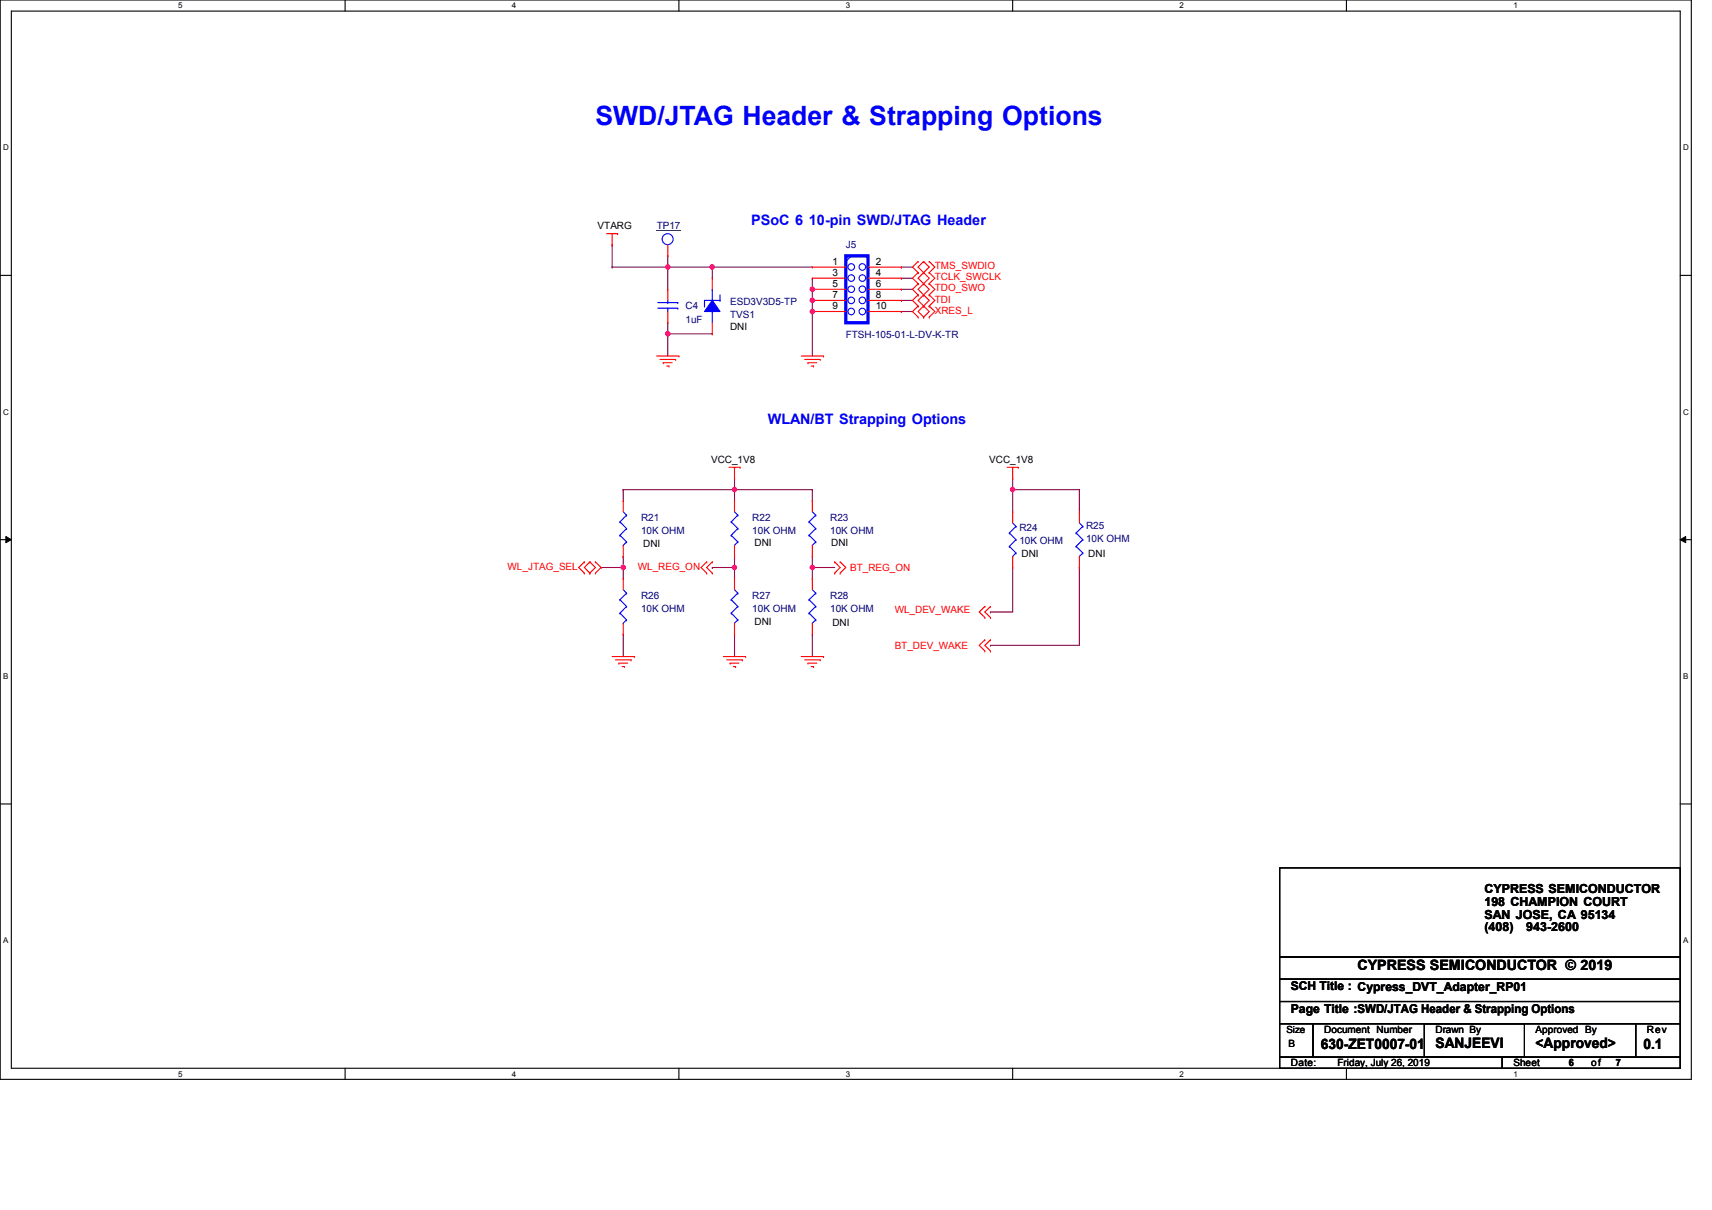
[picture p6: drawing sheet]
<svg xmlns="http://www.w3.org/2000/svg" width="297mm" height="210mm" viewBox="0 0 297 210" stroke-linecap="round" stroke-linejoin="round" font-family="sans-serif">
<path d="M0 0h293.5v187.2h-293.5zM2 1.9h289.5v183.4h-289.5z" fill="none" stroke="#000" stroke-width=".19"/>
<g fill="#fff">
<path d="M30.9 .2h.8v1.6h-.8z"/>
<path d="M30.9 185.5h.8v1.6h-.8z"/>
</g>
<path d="M59.9 0v1.9M59.9 185.3v1.9" fill="none" stroke="#000" stroke-width=".19"/>
<g fill="#fff">
<path d="M88.8 .2h.8v1.6h-.8z"/>
<path d="M88.8 185.5h.8v1.6h-.8z"/>
</g>
<path d="M117.8 0v1.9M117.8 185.3v1.9" fill="none" stroke="#000" stroke-width=".19"/>
<g fill="#fff">
<path d="M146.7 .2h.8v1.6h-.8z"/>
<path d="M146.7 185.5h.8v1.6h-.8z"/>
</g>
<path d="M175.7 0v1.9M175.7 185.3v1.9" fill="none" stroke="#000" stroke-width=".19"/>
<g fill="#fff">
<path d="M204.7 .2h.7v1.6h-.7z"/>
<path d="M204.7 185.5h.7v1.6h-.7z"/>
</g>
<path d="M233.6 0v1.9M233.6 185.3v1.9" fill="none" stroke="#000" stroke-width=".19"/>
<g fill="#fff">
<path d="M262.6 .2h.7v1.6h-.7z"/>
<path d="M262.6 185.5h.7v1.6h-.7z"/>
<path d="M.5 24.8h1v1.6h-1z"/>
<path d="M292 24.8h1v1.6h-1z"/>
<path d="M.5 70.7h1v1.5h-1z"/>
<path d="M292 70.7h1v1.5h-1z"/>
</g>
<path d="M0 47.8h2M291.5 47.8h2" fill="none" stroke="#000" stroke-width=".19"/>
<g fill="#fff">
<path d="M.5 116.5h.9v1.6h-.9z"/>
<path d="M292 116.5h.9v1.6h-.9z"/>
</g>
<path d="M0 93.6h2M291.5 93.6h2" fill="none" stroke="#000" stroke-width=".19"/>
<path d="M1 93.1l1 .5-1 .5zM291.5 93.6l1-.5v1z" fill="#000"/>
<path d="M1 93.1l1 .5-1 .5zM291.5 93.6l1-.5v1z" fill="none" stroke="#000" stroke-width=".17"/>
<g fill="#fff">
<path d="M.5 162.4h.9v1.5h-.9z"/>
<path d="M292 162.4h.9v1.5h-.9z"/>
</g>
<path d="M0 139.5h2M291.5 139.5h2" fill="none" stroke="#000" stroke-width=".19"/>
<g fill="none" stroke="#800040" stroke-width=".19">
<path d="M115.9 57.9h.1M115.9 57.9h7.7M123.6 98.4h.1M127.4 96.5h.1M127.4 83h.1M127.4 84.9h.1M127.4 83v1.9M127.4 96.5v1.9h-3.8M127.4 84.9h13.5M140.9 96.5h.1M140.9 98.4h.1M140.9 84.9h.1"/>
<path d="M140.9 84.9v2M140.9 96.5v1.9M140.9 98.4h3.9M127.4 110h.1M127.4 110v3.9M140.9 110h.1M140.9 110v3.9"/>
</g>
<circle cx="115.8" cy="57.9" r=".38" fill="#f0f"/>
<circle cx="115.8" cy="57.9" r=".38" fill="none" stroke="#f0f" stroke-width=".19"/>
<path d="M115.9 57.9h.1M115.9 57.9v3.9M123.6 46.3h.1M123.6 46.3h17.3M123.6 46.3v2" fill="none" stroke="#800040" stroke-width=".19"/>
<circle cx="123.6" cy="46.3" r=".38" fill="#f0f"/>
<circle cx="123.6" cy="46.3" r=".38" fill="none" stroke="#f0f" stroke-width=".19"/>
<g fill="none" stroke="#800040" stroke-width=".19">
<path d="M115.9 44.4h.1M115.9 44.4v1.9M140.9 48.3h.1M140.9 48.3v1.9M156.4 52.1h.1M156.4 46.3h.1M156.4 48.3h.1M156.4 50.2h.1M156.4 54h.1M156.4 52.1h1.9M156.4 46.3h1.9M156.4 48.3h1.9"/>
<path d="M156.4 50.2h1.9M156.4 54h1.9"/>
</g>
<circle cx="140.9" cy="50.2" r=".38" fill="#f0f"/>
<circle cx="140.9" cy="50.2" r=".38" fill="none" stroke="#f0f" stroke-width=".19"/>
<path d="M140.9 50.2h.1M140.9 52.1h.1M140.9 50.2v3.8" fill="none" stroke="#800040" stroke-width=".19"/>
<circle cx="140.9" cy="54" r=".38" fill="#f0f"/>
<circle cx="140.9" cy="54" r=".38" fill="none" stroke="#f0f" stroke-width=".19"/>
<circle cx="140.9" cy="52.1" r=".38" fill="#f0f"/>
<circle cx="140.9" cy="52.1" r=".38" fill="none" stroke="#f0f" stroke-width=".19"/>
<path d="M115.9 56h.1M115.9 46.3h.1M115.9 56v1.9M115.9 46.3h7.7M140.9 54h.1M140.9 54v7.8M140.9 98.4h.1M140.9 98.4v2" fill="none" stroke="#800040" stroke-width=".19"/>
<circle cx="140.9" cy="98.4" r=".38" fill="#f0f"/>
<circle cx="140.9" cy="98.4" r=".38" fill="none" stroke="#f0f" stroke-width=".19"/>
<path d="M127.4 98.4h.1M127.4 98.4v2" fill="none" stroke="#800040" stroke-width=".19"/>
<circle cx="127.4" cy="98.4" r=".38" fill="#f0f"/>
<circle cx="127.4" cy="98.4" r=".38" fill="none" stroke="#f0f" stroke-width=".19"/>
<g fill="none" stroke="#800040" stroke-width=".19">
<path d="M127.4 84.9h.1M127.4 84.9v2M175.7 84.9h.1M175.7 98.4h.1M175.7 83h.1M175.7 83v5.8M175.7 98.4v7.8h-3.9M175.7 84.9h11.6M187.3 98.4h.1M187.3 84.9h.1M187.3 84.9v3.9M187.3 98.4v13.6"/>
<path d="M171.8 106.2h.1"/>
</g>
<circle cx="175.7" cy="84.9" r=".38" fill="#f0f"/>
<circle cx="175.7" cy="84.9" r=".38" fill="none" stroke="#f0f" stroke-width=".19"/>
<path d="M108.1 84.9h.1M108.1 84.9h19.3M171.8 112h.1M171.8 112h15.5" fill="none" stroke="#800040" stroke-width=".19"/>
<circle cx="127.4" cy="84.9" r=".38" fill="#f0f"/>
<circle cx="127.4" cy="84.9" r=".38" fill="none" stroke="#f0f" stroke-width=".19"/>
<path d="M108.1 84.9h.1M108.1 96.5h.1M108.1 84.9v2M108.1 96.5v1.9" fill="none" stroke="#800040" stroke-width=".19"/>
<circle cx="108.1" cy="98.4" r=".38" fill="#f0f"/>
<circle cx="108.1" cy="98.4" r=".38" fill="none" stroke="#f0f" stroke-width=".19"/>
<path d="M115.9 46.3h.1M115.9 46.3v3.9M104.3 98.4h.1M104.3 98.4h3.8M108.1 98.4h.1M108.1 98.4v2M108.1 110h.1M108.1 110v3.9" fill="none" stroke="#800040" stroke-width=".19"/>
<circle cx="115.8" cy="46.3" r=".38" fill="#f0f"/>
<circle cx="115.8" cy="46.3" r=".38" fill="none" stroke="#f0f" stroke-width=".19"/>
<path d="M106.2 46.3h.1M106.2 42.5h.1M106.2 46.3h9.7M106.2 42.5v3.8" fill="none" stroke="#800040" stroke-width=".19"/>
<g fill="none" stroke="#f00" stroke-width=".19">
<path d="M105.2 40.5h2M106.2 42.5h.1M106.2 40.5v2M107.2 40.5h.1M140.9 46.3h.1M140.9 48.3h.1M140.9 50.2h.1M140.9 52.1h.1M140.9 54h.1M140.9 46.3h5.8M140.9 48.3h5.8M140.9 50.2h5.8"/>
<path d="M140.9 52.1h5.8M140.9 54h5.8M150.6 46.3h5.8M150.6 48.3h5.8M150.6 50.2h5.8M150.6 52.1h5.8M150.6 54h5.8M156.4 46.3h.1M156.4 48.3h.1M156.4 50.2h.1M156.4 52.1h.1M156.4 54h.1"/>
<path d="M159.3 47.3h.1M159.3 45.4h.1M159.3 49.2h.1M159.3 51.2h.1M159.3 53.1h.1M159.3 55h.1M159.3 45.4l-1 .9 1 1M159.3 47.3l-1 1 1 .9M159.3 49.2l-1 1 1 1M159.3 51.2l-1 .9 1 1M159.3 53.1l-1 .9 1 1M160.2 45.4h.1"/>
<path d="M160.2 47.3h.1M160.2 49.2h.1M160.2 51.2h.1M160.2 53.1h.1M160.2 55h.1M160.2 45.4l-.9 .9 1.9 2-1 .9M160.2 45.4l1 .9-1 1M160.2 47.3l-.9 1 1.9 1.9-1.9 1.9 .9 1M160.2 49.2l-.9 1 .9 1M160.2 51.2l1 .9-1.9 1.9 .9 1M160.2 53.1l1 .9-1 1M161.2 47.3h.1"/>
<path d="M161.2 45.4h.1M161.2 49.2h.1M161.2 51.2h.1M161.2 53.1h.1M161.2 55h.1M161.2 45.4l1 .9-1 1M161.2 47.3l1 1-1 .9M161.2 49.2l1 1-1 1M161.2 51.2l1 .9-1 1M161.2 53.1l1 .9-1 1M113.9 61.8h3.9M114.5 62.4h2.7"/>
<path d="M115.1 62.9h.1M115.1 62.9h1.5M115.7 63.5h.4M116.1 63.5h.1M117.2 62.4h.1M117.8 61.8h.1M139 61.8h3.9M139.6 62.4h2.7M140.2 62.9h.1M140.2 62.9h1.5M140.8 63.5h.4M141.2 63.5h.1"/>
<path d="M142.3 62.4h.1M142.9 61.8h.1M101.4 99.4h.1M101.4 97.5h.1M101.4 97.5l-1 .9 1 1M102.3 97.5h.1M102.3 99.4h.1M102.3 97.5l1 .9-1 1M102.3 97.5l-.9 .9 .9 1M103.3 99.4h.1M103.3 97.5h.1M103.3 97.5l1 .9-1 1"/>
<path d="M122.6 99.4h.1M122.6 97.5h.1M122.6 97.5l-1 .9 1 1M123.6 99.4h.1M123.6 97.5h.1M123.6 97.5l-1 .9 1 1M126.5 81.1h1.9M127.4 83h.1M127.4 81.1v1.9M128.4 81.1h.1M140.9 86.9h.1M140.9 96.5h.1"/>
<path d="M140.9 86.9v1.9M140.9 94.6v1.9M144.8 99.4h.1M144.8 97.5h.1M144.8 97.5l1 .9-1 1M145.8 99.4h.1M145.8 97.5h.1M145.8 97.5l.9 .9-.9 1M174.7 81.1h2M175.7 83h.1M175.7 81.1v1.9M176.7 81.1h.1"/>
<path d="M106.2 113.9h3.9M106.8 114.5h2.7M107.4 115h.1M107.4 115h1.5M107.9 115.6h.4M108.3 115.6h.1M109.5 114.5h.1M110.1 113.9h.1M125.5 113.9h3.9M126.1 114.5h2.7M126.7 115h.1M126.7 115h1.5"/>
<path d="M127.3 115.6h.3M127.6 115.6h.1M128.8 114.5h.1M129.4 113.9h.1M139 113.9h3.9M139.6 114.5h2.7M140.2 115h.1M140.2 115h1.5M140.8 115.6h.4M141.2 115.6h.1M142.3 114.5h.1M142.9 113.9h.1"/>
<path d="M170.9 107.1h.1M170.9 105.2h.1M170.9 112.9h.1M170.9 111h.1M170.9 105.2l-1 1 1 .9M170.9 111l-1 1 1 .9M171.8 107.1h.1M171.8 105.2h.1M171.8 112.9h.1M171.8 111h.1M171.8 105.2l-.9 1 .9 .9M171.8 111l-.9 1 .9 .9"/>
</g>
<path d="M222 150.6h69.5v15.4h-69.5zM222 166h69.5v3.9h-69.5zM222 169.9h69.5v3.8h-69.5zM222 177.6h5.8v5.8h-5.8zM222 173.7h69.5v3.9h-69.5zM227.8 177.6h56v5.8h-56zM247.1 177.6h17.4v5.8h-17.4zM283.8 177.6h7.7v5.8h-7.7zM222 183.4h38.6v1.9h-38.6zM260.6 183.4h30.9v1.9h-30.9z" fill="none" stroke="#000" stroke-width=".19"/>
<g fill="none" stroke="#00f" stroke-width=".19">
<path d="M122.2 52.1h.1M122.2 53.1h.1M122.2 52.1h2.7M122.2 52.1v1M123.6 54h.1M123.6 50.2h.1M123.6 50.2v1.9M123.6 54v2M124.9 52.1h.1M124.9 51.2v.9M147.7 44.4h.1M147.7 44.4l-1 1"/>
<path d="M140.4 90.5h.1M140.4 92.9h.1M140.4 90.5l1.1 1.2M140.4 92.9l1.1 1.1M140.9 94.6h.1M140.9 88.8l.6 .6M141.5 89.4h.1M141.5 91.7h.1M141.5 94h.1M141.5 89.4l-1.1 1.1M141.5 91.7l-1.1 1.2M141.5 94l-.6 .6"/>
<circle cx="147.7" cy="48.2" r=".57"/>
<circle cx="147.7" cy="46.3" r=".57"/>
<circle cx="147.7" cy="52.1" r=".57"/>
<circle cx="147.7" cy="54" r=".57"/>
<circle cx="147.7" cy="50.2" r=".57"/>
<circle cx="149.6" cy="46.3" r=".57"/>
<circle cx="149.6" cy="54" r=".57"/>
<circle cx="149.6" cy="52.1" r=".57"/>
<circle cx="149.6" cy="48.2" r=".57"/>
<circle cx="149.6" cy="50.2" r=".57"/>
</g>
<path d="M146.7 44.4h3.9v11.6h-3.9z" fill="none" stroke="#00f" stroke-width=".57"/>
<path d="M123.6 52.1l1.3 1.9h-2.7z" fill-rule="evenodd" fill="#00f"/>
<g fill="none" stroke="#00f" stroke-width=".19">
<path d="M114.1 53.5h3.5M114.1 52.5h3.5M115.9 52.5h.1M115.9 53.5h.1M115.9 52.1v.4M115.9 53.5v.5M117.6 53.5h.1M117.6 52.5h.1M123.6 52.1l1.3 1.9h-2.7zM107.6 90.5h.1M107.6 92.9h.1M107.6 90.5l1.1 1.2"/>
<path d="M107.6 92.9l1.1 1.1M108.1 94.6h.1M108.1 88.8l.6 .6M108.7 89.4h.1M108.7 91.7h.1M108.7 94h.1M108.7 89.4l-1.1 1.1M108.7 91.7l-1.1 1.2M108.7 94l-.6 .6M126.9 90.5h.1M126.9 92.9h.1M126.9 90.5l1.1 1.2"/>
<path d="M126.9 92.9l1.1 1.1M127.4 94.6h.1M127.4 88.8l.6 .6M128 89.4h.1M128 91.7h.1M128 94h.1M128 89.4l-1.1 1.1M128 91.7l-1.1 1.2M128 94l-.6 .6M175.1 92.5h.1M175.1 94.8h.1M175.1 92.5l1.2 1.1"/>
<path d="M175.1 94.8l1.2 1.1M175.7 96.5h.1M175.7 90.7l.6 .6M176.3 91.3h.1M176.3 93.6h.1M176.3 95.9h.1M176.3 91.3l-1.2 1.2M176.3 93.6l-1.2 1.2M176.3 95.9l-.6 .6M186.7 92.5h.1M186.7 94.8h.1M186.7 92.5l1.2 1.1"/>
<path d="M186.7 94.8l1.2 1.1M187.3 96.5h.1M187.3 90.7l.6 .6M187.9 91.3h.1M187.9 93.6h.1M187.9 95.9h.1M187.9 91.3l-1.2 1.2M187.9 93.6l-1.2 1.2M187.9 95.9l-.6 .6M107.6 104h.1M107.6 106.4h.1M107.6 104l1.1 1.2"/>
<path d="M107.6 106.4l1.1 1.1M108.1 108.1h.1M108.1 102.3l.6 .6M108.7 102.9h.1M108.7 105.2h.1M108.7 107.5h.1M108.7 102.9l-1.1 1.1M108.7 105.2l-1.1 1.2M108.7 107.5l-.6 .6M126.9 104h.1M126.9 106.4h.1M126.9 104l1.1 1.2"/>
<path d="M126.9 106.4l1.1 1.1M127.4 108.1h.1M127.4 102.3l.6 .6M128 102.9h.1M128 105.2h.1M128 107.5h.1M128 102.9l-1.1 1.1M128 105.2l-1.1 1.2M128 107.5l-.6 .6M140.4 104h.1M140.4 106.4h.1M140.4 106.4l1.1 1.1"/>
<path d="M140.4 104l1.1 1.2M140.9 108.1h.1M140.9 102.3l.6 .6M141.5 102.9h.1M141.5 105.2h.1M141.5 107.5h.1M141.5 102.9l-1.1 1.1M141.5 105.2l-1.1 1.2M141.5 107.5l-.6 .6"/>
<circle cx="115.8" cy="41.5" r=".95"/>
</g>
<g fill="none" stroke="#f00" stroke-width=".19">
<path d="M115.9 44.4h.1M115.9 50.2h.1M115.9 56h.1M115.9 42.5v1.9M115.9 50.2v1.9M115.9 54v2M123.6 57.9h.1M123.6 48.3h.1M123.6 48.3v1.9M123.6 56v1.9M108.1 86.9h.1M108.1 96.5h.1"/>
<path d="M108.1 86.9v1.9M108.1 94.6v1.9M127.4 86.9h.1M127.4 96.5h.1M127.4 86.9v1.9M127.4 94.6v1.9M175.7 88.8h.1M175.7 98.4h.1M175.7 88.8v1.9M175.7 96.5v1.9M187.3 88.8h.1M187.3 98.4h.1"/>
<path d="M187.3 88.8v1.9M187.3 96.5v1.9M108.1 100.4h.1M108.1 110h.1M108.1 100.4v1.9M108.1 108.1v1.9M127.4 100.4h.1M127.4 110h.1M127.4 100.4v1.9M127.4 108.1v1.9M140.9 100.4h.1M140.9 110h.1"/>
<path d="M140.9 100.4v1.9M140.9 108.1v1.9"/>
</g>
<path d="M113.9 40h4.2" fill="none" stroke="#000080" stroke-width=".17"/>
<circle cx="115.8" cy="57.9" r=".38" fill="#f0f"/>
<circle cx="115.8" cy="57.9" r=".38" fill="none" stroke="#f0f" stroke-width=".19"/>
<circle cx="123.6" cy="46.3" r=".38" fill="#f0f"/>
<circle cx="123.6" cy="46.3" r=".38" fill="none" stroke="#f0f" stroke-width=".19"/>
<circle cx="140.9" cy="50.2" r=".38" fill="#f0f"/>
<circle cx="140.9" cy="50.2" r=".38" fill="none" stroke="#f0f" stroke-width=".19"/>
<circle cx="140.9" cy="54" r=".38" fill="#f0f"/>
<circle cx="140.9" cy="54" r=".38" fill="none" stroke="#f0f" stroke-width=".19"/>
<circle cx="140.9" cy="52.1" r=".38" fill="#f0f"/>
<circle cx="140.9" cy="52.1" r=".38" fill="none" stroke="#f0f" stroke-width=".19"/>
<circle cx="140.9" cy="98.4" r=".38" fill="#f0f"/>
<circle cx="140.9" cy="98.4" r=".38" fill="none" stroke="#f0f" stroke-width=".19"/>
<circle cx="127.4" cy="98.4" r=".38" fill="#f0f"/>
<circle cx="127.4" cy="98.4" r=".38" fill="none" stroke="#f0f" stroke-width=".19"/>
<circle cx="175.7" cy="84.9" r=".38" fill="#f0f"/>
<circle cx="175.7" cy="84.9" r=".38" fill="none" stroke="#f0f" stroke-width=".19"/>
<circle cx="127.4" cy="84.9" r=".38" fill="#f0f"/>
<circle cx="127.4" cy="84.9" r=".38" fill="none" stroke="#f0f" stroke-width=".19"/>
<circle cx="108.1" cy="98.4" r=".38" fill="#f0f"/>
<circle cx="108.1" cy="98.4" r=".38" fill="none" stroke="#f0f" stroke-width=".19"/>
<circle cx="115.8" cy="46.3" r=".38" fill="#f0f"/>
<circle cx="115.8" cy="46.3" r=".38" fill="none" stroke="#f0f" stroke-width=".19"/>
<text font-size="4.6" fill="#00f" x="103.3" y="21.7">SWD/JTAG Header &amp; Strapping Options</text>
<g font-size="2.5" fill="#00f">
<text x="130.3" y="39">PSoC 6 10-pin SWD/JTAG Header</text>
<text x="133.2" y="73.5">WLAN/BT Strapping Options</text>
</g>
<g font-size="2.5">
<text x="235.5" y="168.3">CYPRESS SEMICONDUCTOR © 2019</text>
<text x="229.2" y="182">630-ZET0007-01</text>
<text x="249.1" y="181.8">SANJEEVI</text>
<text x="266.4" y="181.8">&lt;Approved&gt;</text>
<text x="285.2" y="182">0.1</text>
</g>
<g font-size="2.2">
<text x="257.6" y="154.9">CYPRESS SEMICONDUCTOR</text>
<text x="257.6" y="157.1">198 CHAMPION COURT</text>
<text x="257.6" y="159.3">SAN JOSE, CA 95134</text>
<text x="257.6" y="161.6">(408)</text>
<text x="264.8" y="161.6">943-2600</text>
</g>
<g font-size="2.1">
<text x="224" y="171.8">SCH Title : Cypress_DVT_Adapter_RP01</text>
<text x="224" y="175.7">Page Title :SWD/JTAG Header &amp; Strapping Options</text>
</g>
<g font-size="1.7">
<text x="103.7" y="39.8">VTARG</text>
<text x="144.4" y="45.9">1</text>
<text x="144.4" y="47.9">3</text>
<text x="152" y="45.9">2</text>
<text x="152" y="47.9">4</text>
<text x="144.4" y="49.8">5</text>
<text x="144.4" y="51.7">7</text>
<text x="144.4" y="53.6">9</text>
<text x="152" y="49.8">6</text>
<text x="152" y="51.7">8</text>
<text x="152" y="53.6">10</text>
<text x="126.7" y="57.3">DNI</text>
<text x="123.4" y="80.3">VCC_1V8</text>
<text x="171.6" y="80.3">VCC_1V8</text>
<text x="111.6" y="95">DNI</text>
<text x="130.9" y="94.8">DNI</text>
<text x="144.2" y="94.8">DNI</text>
<text x="177.2" y="96.7">DNI</text>
<text x="188.8" y="96.7">DNI</text>
<text x="130.9" y="108.5">DNI</text>
<text x="144.4" y="108.7">DNI</text>
<text x="223.2" y="179.1">Size</text>
<text x="229.8" y="179.1">Document Number</text>
<text x="249.1" y="179.1">Drawn By</text>
<text x="266.4" y="179.1">Approved By</text>
<text x="285.7" y="179.1">Rev</text>
<text x="223.6" y="181.7">B</text>
<text x="224" y="184.9">Date:</text>
<text x="232.1" y="184.9">Friday, July 26, 2019</text>
<text x="262.6" y="184.9">Sheet</text>
<text x="272.2" y="185">6</text>
<text x="276.1" y="184.9">of</text>
<text x="280.3" y="185">7</text>
</g>
<g font-size="1.7" fill="#000080">
<text x="113.9" y="39.8">TP17</text>
<text x="146.7" y="43.1">J5</text>
<text x="119" y="53.7">C4</text>
<text x="126.7" y="52.9">ESD3V3D5-TP</text>
<text x="119" y="56">1uF</text>
<text x="126.7" y="55.2">TVS1</text>
<text x="146.7" y="58.7">FTSH-105-01-L-DV-K-TR</text>
<text x="111.2" y="90.3">R21</text>
<text x="111.2" y="92.6">10K OHM</text>
<text x="130.5" y="90.3">R22</text>
<text x="130.5" y="92.6">10K OHM</text>
<text x="144" y="90.3">R23</text>
<text x="144" y="92.6">10K OHM</text>
<text x="176.9" y="92.1">R24</text>
<text x="176.9" y="94.4">10K OHM</text>
<text x="188.4" y="91.7">R25</text>
<text x="188.4" y="94">10K OHM</text>
<text x="111.2" y="103.8">R26</text>
<text x="111.2" y="106.2">10K OHM</text>
<text x="130.5" y="103.8">R27</text>
<text x="130.5" y="106.2">10K OHM</text>
<text x="144" y="103.8">R28</text>
<text x="144" y="106.2">10K OHM</text>
</g>
<g font-size="1.7" fill="#f00">
<text x="162.2" y="46.7">TMS_SWDIO</text>
<text x="162.2" y="48.6">TCLK_SWCLK</text>
<text x="162.2" y="50.6">TDO_SWO</text>
<text x="162.2" y="52.5">TDI</text>
<text x="162.2" y="54.4">XRES_L</text>
<text x="88.1" y="98.8">WL_JTAG_SEL</text>
<text x="110.7" y="98.8">WL_REG_ON</text>
<text x="147.5" y="99">BT_REG_ON</text>
<text x="155.2" y="106.4">WL_DEV_WAKE</text>
<text x="155.2" y="112.5">BT_DEV_WAKE</text>
</g>
<g font-size="1.4">
<text x="30.9" y="1.5">5</text>
<text x="88.8" y="1.5">4</text>
<text x="146.7" y="1.5">3</text>
<text x="204.7" y="1.5">2</text>
<text x="262.6" y="1.5">1</text>
<text x=".5" y="26.1">D</text>
<text x="292" y="26.1">D</text>
<text x=".5" y="71.9">C</text>
<text x="292" y="71.9">C</text>
<text x=".5" y="117.8">B</text>
<text x="292" y="117.8">B</text>
<text x=".5" y="163.6">A</text>
<text x="292" y="163.6">A</text>
<text x="30.9" y="186.8">5</text>
<text x="88.8" y="186.8">4</text>
<text x="146.7" y="186.8">3</text>
<text x="204.7" y="186.8">2</text>
<text x="262.6" y="186.8">1</text>
</g>
</svg>
